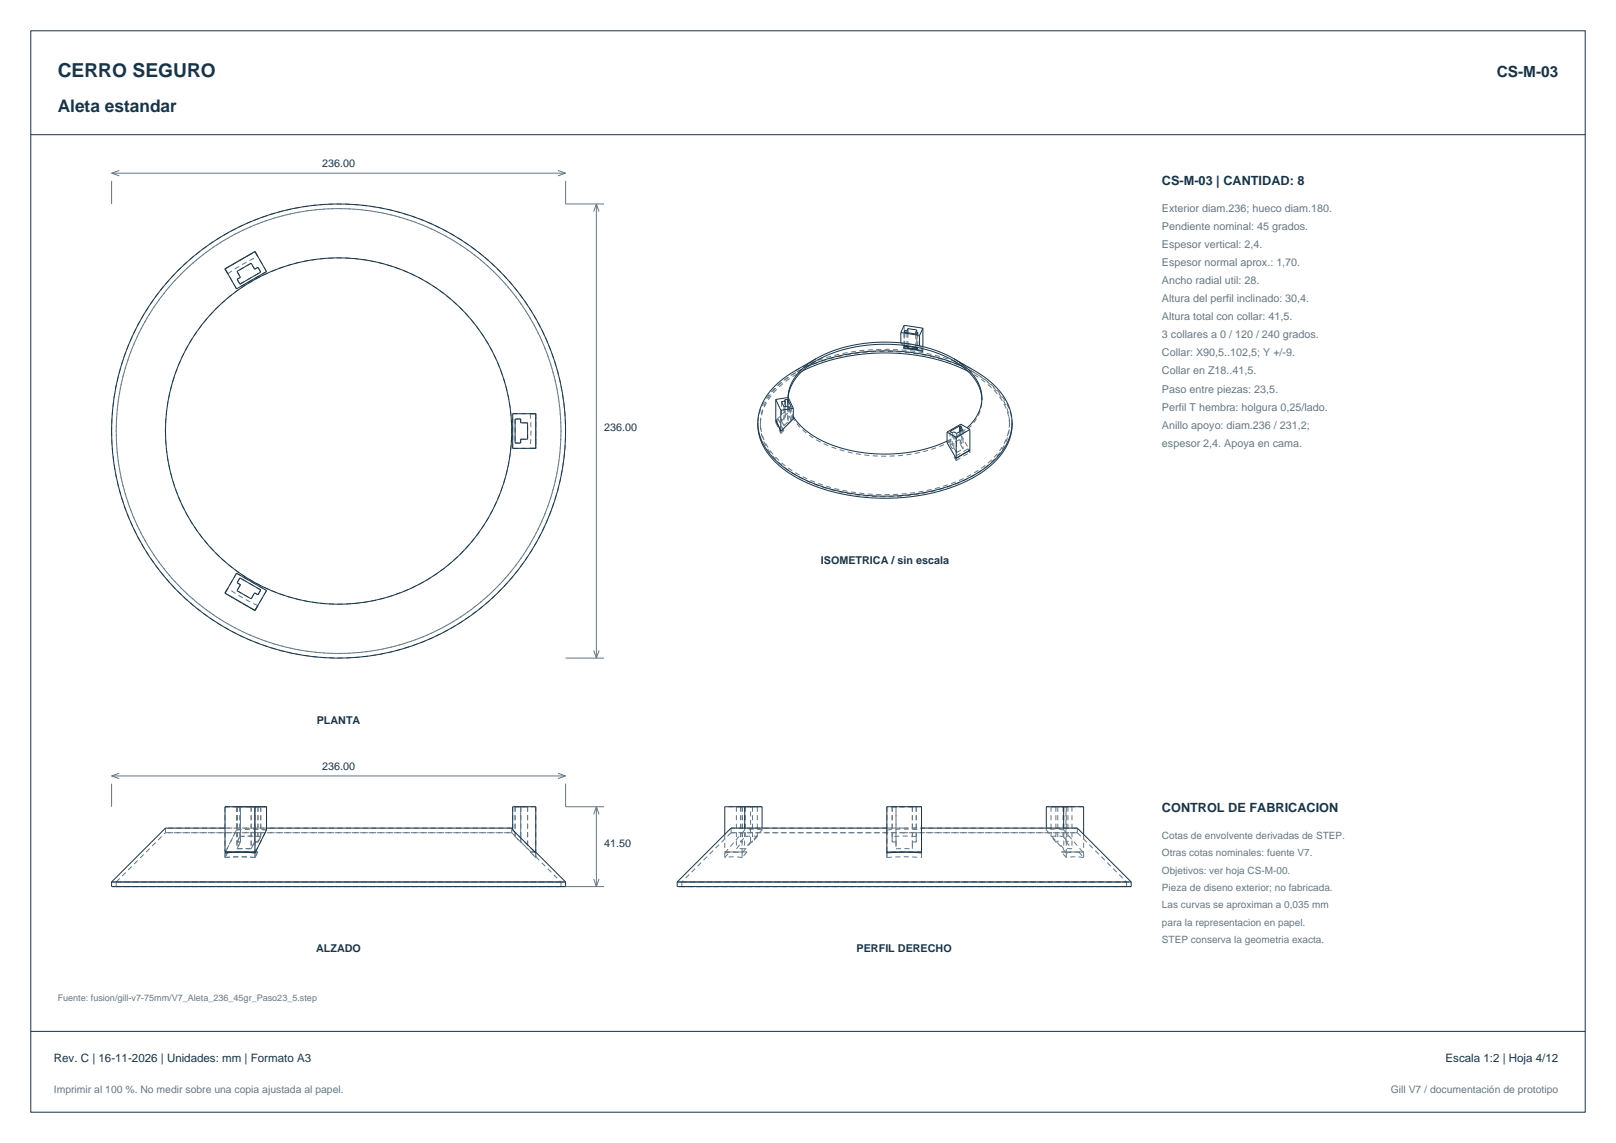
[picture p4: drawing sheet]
<svg xmlns="http://www.w3.org/2000/svg" width="420mm" height="297mm" viewBox="0 0 420 297" stroke-linecap="round" stroke-linejoin="round" font-family="sans-serif">
<g fill="none" stroke="#183449" stroke-width=".26">
<path d="M8 8h404v281h-404zM8 35h404M58.5 69.9l7.8-4.5 3 5.2-7.8 4.5zM61.6 70.5l3.7-2.1 .9 1.6 .8-.5 .8 1.2-5.4 3.1-.8-1.2 .9-.5zM208.5 96.5a51.3 51.3 0 0 1 43 0M210 95.2a52.1 52.1 0 0 1 40 0M212.2 93.2a13.3 13.3 0 0 0-7.4 9.4v.7a13.2 13.2 0 0 1 7.4-9.6 39.4 39.4 0 0 1 35.6 0 13.4 13.4 0 0 1 7.3 9.3l.1 .7M212.2 93.2a39.4 39.4 0 0 1 35.6 0M212.2 93.2l-5.6 3.2a18.7 18.7 0 0 0-9.3 10.6l-.3 2.8M234.1 86.4v2.7M234.1 86.4l4.9 .8M234.8 90.4l3.7 .5 1.2 .2 .2 .2-4.9-.7z"/>
<path d="M235 90.4v.2M235.2 90.1l-.2-.2 3.3 .5 .2 .2-.5-.1M235.2 85.9l.5 .1M235.2 85.9l-.2 .4 3.3 .5 .2-.4-.5-.1M235.2 85.9v.5M235.2 89.9v.2M235.2 90.1h.5M235.7 86v.4M235.7 89.9v.2M235.7 90.1l.3 .3M236 90.4l2.3 .3-.3-.2M236 85.4l-.3 .6"/>
<path d="M236 85.4v1.1M236 90v.4M236 85.4l2.3 .3-.3 .6M238 86.3v.5M238 90.3v.2M239 87.2v2.7M239.9 85.3l-4.9-.8-.9 1.9M239.9 85.3v4.8M239.9 85.3l-.9 1.9M247.8 93.2a13.2 13.2 0 0 1 7.4 9.5 10.3 10.3 0 0 1-3.9 8.5M247.8 93.2l5.6 3.2a18.7 18.7 0 0 1 9.3 10.6l.3 2.8M133.2 107.5h6v9h-6z"/>
<path d="M133.9 108.9h1.4v1h1.8v4.2h-1.8v1h-1.4zM197 109.8a13.9 13.9 0 0 0 5.5 10.6 40.2 40.2 0 0 0 22.7 8.3 48.9 48.9 0 0 0 29.3-6 16.6 16.6 0 0 0 8.5-11.4v-1.5M197 109.8a13.6 13.6 0 0 0 5.5 11.2 40.2 40.2 0 0 0 22.7 8.3 48.9 48.9 0 0 0 29.3-6.1 16.6 16.6 0 0 0 8.5-11.4v-2M201.6 103.8l3.3-.5 1.3 2.8M201.6 103.8v5.4l1.3 2.8M201.6 103.8l1.3 2.8M201.7 109.2l1.2 2.9 .2-.1M201.8 109.6h.1M202.9 106.6v5.4M203.1 112h-.2M204.1 104.2v1.4M204.7 103.8l.9 1.9-.7 .1-.2-.3-1 .2-.6-1.3 1-.2"/>
<path d="M204.7 103.8l-.8 .1 .2 .3M204.7 103.8v1.8M206.2 108.2a19.7 19.7 0 0 0 11.4 7.9 40.7 40.7 0 0 0 28.5-1.5M206.2 106.1v2.8l-3.1 3.1M206.2 106.1l-3.3 .5M246.1 112.3v2.7l2.3 4M246.1 112.3l2.4 1.4M248.4 119h.1M248.5 113.7v5.3M249.4 110.7l-2.5 1.4 .6 .3 .4-.2 .7 .4 1.7-.9-.7-.5M249.4 110.7l.6 .3-.4 .2M249.4 110.7v1.5"/>
<path d="M249.6 111.2v.9M251.8 117.1v.1M252 117l-3.5 2.1-.1-.1M252.1 111.6l-2.4-1.4-3.6 2.1M252.1 111.6v5.4l-3.6 2M252.1 111.6l-3.6 2.1M61.5 148.9l7.8 4.5-3 5.2-7.8-4.5zM62.4 150.2l5.4 3.1-.8 1.2-.8-.5-.9 1.6-3.7-2.1 .9-1.6-.9-.5zM58.5 215.2h-15.5l-14 14M66.3 209.6v11.8M69.3 215.2h63.7l.2 .2M193.6 209.6v5.6"/>
<path d="M198.1 215.2v-5.6h-9.7v7.2M230.5 215.2h-40.5l-14 14M230.5 209.6h9v12a51.5 51.5 0 0 0-9 0zM239.5 215.2h40.5l14 14M271.9 215.2v-5.6h9.7v7.2M276.4 209.6v5.6M29 229.2h118M29 229.2v1.2h118v-1.2M58.6 221.4l-.1 .2a38.6 38.6 0 0 1 7.8 0l3-6v-6h-10.8v11.8h7.9M59.2 221.4l-.1 .2M139 221.4h.2v-11.8h-6v6l13.8 13.6M176 229.2h118"/>
<path d="M176 229.2v1.2h118v-1.2M230.5 221.4h9M8 268h404"/>
<circle cx="88" cy="112" r="59"/>
<circle cx="88" cy="112" r="45"/>
</g>
<g fill="none" stroke="#667782" stroke-width=".26" stroke-dasharray="1.3 .9" stroke-linecap="butt">
<path d="M58.5 69.9l7.8-4.5M58.5 69.9l.7 1.2M58.6 70.1l-.1-.2M58.6 70.1l.6 1M59.2 71.1a50 50 0 0 1 7.8-4.5M61.5 75.1l-2.9-5M61.6 70.5l.9 1.6M61.6 72.6l.8 1.2M62.4 73.8l5.4-3.1M62.5 72.1l-.9 .5M65.3 68.4l-3.7 2.1M66.2 70l-.9-1.6"/>
<path d="M66.3 65.4l.1 .2M66.3 65.4l-7.8 4.5M66.4 65.6l2.9 5M67 66.6l-.7-1.2M67 66.6l-.6-1M67 69.5l-.8 .5M67.8 70.7l-.8-1.2M69.3 70.6l-7.8 4.5M206.6 96.4a51.5 51.5 0 0 1 34.5-4.5 41.7 41.7 0 0 1 12.3 4.5M206.6 96.9a18.7 18.7 0 0 0-9.3 10.7l-.3 2.8M207.1 96.6l2.9-1.4M207.1 97.2a17.4 17.4 0 0 0-9.3 11.4l-.2 1.8"/>
<path d="M207.1 96.6l5.1-2.9M208.5 96.5l-1.4 .7M234.1 89.2l.9 .8M234.1 89.1v.1M235 90l-.2 .4M235 90v-.1M235 86.3v3.6M235 90l4.9 .8M235 90v.4M235 84.5v5.4M235 89.9l4.9 .8M235.2 86.4v3.5"/>
<path d="M235.7 86.4v3.5M236 86.5v3.5M238 90.3v-3.5M238.3 85.7v5M238.3 86.8v3.6M238.5 86.4v4.2M239 89.9l-4.9-.7M239.7 91.1l.1-.4M239.8 90.7l-.8-.8M239.9 90.8l-.1-.1M239.9 90.8v.5M239.9 90.7h-.1"/>
<path d="M239.9 90.1v.6M247.8 93.7l5.1 2.9M250 95.2l2.9 1.4M252.9 96.6a17.4 17.4 0 0 1 9.3 11.4l.2 1.8M29 112a59 59 0 0 0 86.8 52 59 59 0 0 0 5-101.1 59 59 0 0 0-91.5 43.4l-.3 5.7M30.2 112a57.8 57.8 0 0 1 85-51 57.8 57.8 0 0 1 4.9 99.1 57.8 57.8 0 0 1-89.6-42.4l-.3-5.7M30.2 112a57.8 57.8 0 0 0 85 51 57.8 57.8 0 0 0 4.9-99.1 57.8 57.8 0 0 0-89.6 42.4l-.3 5.7M43 112a45 45 0 0 0 66.8 39.4 45 45 0 0 0 2.1-77.5 45 45 0 0 0-68.8 35.6l-.1 2.5M133.2 116.5v-9M133.2 107.5h5.8M133.9 115.1h1.4M133.9 108.9v6.2"/>
<path d="M135.3 114.1h1.8M135.3 115.1v-1M135.3 109.9v-1M135.3 108.9h-1.4M137.1 109.9h-1.8M137.1 114.1v-4.2M137.8 116.5h1.4M137.8 116.5h1.2M137.8 107.5a50 50 0 0 1 0 9M139 107.5h.2M139 116.5h-5.8M139 107.5h-1.2"/>
<path d="M139.2 107.5v9M139.2 116.5h-.2M139.2 116.5v-9M139.2 107.5h-1.4M197.6 109.8a15 15 0 0 1 7.4-11.8l2.1-1.4M197.6 110.4a15 15 0 0 0 7.4 11.9 45.2 45.2 0 0 0 26.6 6.8 42.7 42.7 0 0 0 24.4-7.6 14.6 14.6 0 0 0 6.4-11.1M197.6 110.4v-.6M201.6 109.8l1.3 2.8M201.6 109.3v.5M201.6 109.2l.2-.1M201.7 109.2l.1-.1M201.8 109.1l3.1-3.1"/>
<path d="M201.8 109.6l-.2 .2M202.4 109l-.6 .6M202.4 109l-.6 .1M202.9 112.1v.5M202.9 112.6l.8-.7M203.1 112l.6-.1M203.1 109.3l.6 1.4M203.1 104.4v4.9M203.7 111.9l-1.3-2.9M203.7 110.7l1-1M203.7 105.7v5M203.9 108.1l.2 .3"/>
<path d="M203.9 103.9v4.2M204.1 108.4l-1 .9M204.1 108.4v-2.8M204.7 105.5v4.2M204.7 109.7l.2 .3M204.7 107.3l-.8 .8M204.7 105.6v1.7M204.8 103.4a9.2 9.2 0 0 0 1.4 4.8M204.8 104a11.7 11.7 0 0 0 5.7 9.2 37.2 37.2 0 0 0 25.6 4.9 26.6 26.6 0 0 0 16.7-7.9 9.9 9.9 0 0 0 2.4-6.2M204.8 104v-.6M204.8 103.3v.1M204.8 103.3v.7"/>
<path d="M204.9 105.8v4.2M204.9 110l.7-.7M204.9 106l1.3 2.9M204.9 103.3v2.7M205.6 109.3l-.9-2M205.6 105.7v3.6M246.1 114.6a21.4 21.4 0 0 0 5.2-3.4M246.1 115l3.6-2M246.9 115.6l.6 1M246.9 112.1v3.5M247.5 116.6l.4-.2M247.5 112.4v4.2"/>
<path d="M247.9 116.4l.7 1.2M247.9 116.4v-4.2M247.9 118.7l.6 1M247.9 118.7l.5 .3M248.5 119.7l3.6-2.1M248.5 119.1v.6M248.6 117.6l1.7-1M248.6 112.6v5M249.4 114.2l-2.5 1.4M249.4 112.2v2M249.6 112.1v3.3M249.6 115.4l.4-.2"/>
<path d="M249.7 113l2.3 3.9M249.7 110.2v2.8M250 111v4.2M250 115.2l-.6-1M250.3 116.6l-.7-1.2M250.3 111.7v4.9M251.5 116.6l-3.6 2.1M251.8 117.1l-.3-.5M252 116.9v.1M252 116.9l-.5-.3M252 116.9l.1 .1M252.1 117.1v.5"/>
<path d="M252.1 117.6l-.3-.4M255.2 104v-.3M255.2 104v-.6M262.4 109.8a15 15 0 0 1-7.4 11.9 45.2 45.2 0 0 1-26.6 6.8 42.7 42.7 0 0 1-24.4-7.5 14.6 14.6 0 0 1-6.4-11.2M262.4 110.4a14.1 14.1 0 0 0-6.3-11l-4.6-2.9M262.4 110.4v-.6M263 110.4a15 15 0 0 0-7-11.7 45 45 0 0 0-26.4-7.4 47.9 47.9 0 0 0-23 5.6M58.5 154.1l7.8 4.5M58.5 154.1l.1-.2M58.6 153.9l2.9-5M59.2 152.9l-.7 1.2M59.2 152.9l-.6 1"/>
<path d="M61.5 148.9l7.8 4.5M61.6 153.5l3.7 2.1M61.6 151.4l.9 .5M62.4 150.2l-.8 1.2M62.5 151.9l-.9 1.6M65.3 155.6l.9-1.6M66.2 154l.8 .5M66.3 158.6l-7.8-4.5M66.3 158.6l.7-1.2M66.4 158.4l-.1 .2M66.4 158.4l.6-1M67 157.4a50 50 0 0 1-7.8-4.5"/>
<path d="M67 154.5l.8-1.2M67.8 153.3l-5.4-3.1M69.3 153.4l-2.9 5M43 216.4v-1.2M43 216.4h90M58.5 215.2h10.8M58.5 209.6h3M58.5 209.6v11.8M61.5 215.6l-2.9 5.8M61.5 215.6a34.1 34.1 0 0 1 7.8 0M61.5 209.6v6M61.5 209.6h-3"/>
<path d="M61.5 209.6h7.8M61.6 209.6v10.9M61.6 209.6h.9M61.6 209.6h3.7M61.6 218.8l.9-.1M61.6 209.6v9.2M61.6 209.6h.8M61.6 218.8l.8-1.4M62.4 217.4l-.8 1.4M62.4 209.6v7.8M62.4 209.6h5.4M62.4 217.4h5.4"/>
<path d="M62.4 209.6h-.8M62.5 218.7l-.9 1.8M62.5 218.7v-9.1M62.5 209.6h-.9M62.5 209.6v9.1M62.5 218.7l-.9 .1M65.3 209.6v10.9M65.3 209.6h-3.7M65.3 209.6h.9M66.2 209.6h-.9M66.2 209.6v9.1M66.2 218.7l.8 .1"/>
<path d="M66.2 218.7l-.9 1.8M66.2 218.7v-9.1M66.2 209.6h.8M66.3 209.6v11.8M66.3 209.6h-7.8M67 209.6h-.8M67 209.6v9.2M67 218.8l.8-1.4M67 218.8l-.8-.1M67 209.6h.8M67.8 217.4h-5.4M67.8 209.6v7.8"/>
<path d="M67.8 209.6h-.8M67.8 217.4l-.8 1.4M67.8 209.6h-5.4M69.3 215.6a34.1 34.1 0 0 0-7.8 0M69.3 209.6h-7.8M69.3 209.6v6M69.3 209.6h-3M133 215.2h-90M133 216.4h-90M133 216.4v-1.2M133 216.4l.9 .8M133.2 215.6v-.2"/>
<path d="M133.2 215.4v.2M133.2 215.6l5.8 5.8M133.2 209.6v6M133.9 217.4l1.4 1.4M133.9 209.6v7.8M133.9 217.4v-.2M133.9 217.2v.2M133.9 209.6h1.4M135.3 209.6h1.8M135.3 209.6v9.1M135.3 218.7l1.8 1.8M135.3 218.7v-9.1"/>
<path d="M135.3 218.8v-.1M135.3 209.6v9.2M135.3 218.7v.1M135.3 209.6h-1.4M135.3 218.8l-1.4-1.4M137.1 209.6v10.9M137.1 209.6h-1.8M139.2 209.6h-6M139.2 209.6v11.8M188.4 216.8v4.6M190 216.4h90M190 216.4v-1.2"/>
<path d="M190 216.4l-12.8 12.8M191.4 209.6v10.9M191.4 209.6h2.1M192.5 209.6h.5M192.5 209.6v9.2M192.5 218.8l1.2-1.4M192.9 209.6v11.8M192.9 209.6h-4.5M193 209.6h-1.6M193 209.6v9.1M193 218.7l-.5 .1M193.5 209.6v10.9"/>
<path d="M193.5 209.6h1.6M193.6 215.6l-5 5.8M193.6 215.2v.4M193.7 217.4h3.1M193.7 209.6v7.8M193.7 209.6h-1.2M195.1 218.7l-1.6 1.8M195.1 218.7v-9.1M195.1 209.6h.5M195.6 218.8l-.5-.1M195.6 209.6v9.2M195.6 209.6h1.2"/>
<path d="M196.8 217.4l-1.2 1.4M196.8 209.6v7.8M196.8 209.6h-3.1M198.1 215.6a11.5 11.5 0 0 0-4.5 0M198.1 215.2v.4M198.1 209.6h-5.2M230.5 215.2h9M230.5 215.6a45.5 45.5 0 0 1 9 0M230.5 209.6v6M231.9 218.8l1-.1M231.9 209.6v9.2M231.9 217.4v1.4"/>
<path d="M231.9 209.6v7.8M231.9 209.6h6.2M232.9 209.6v10.9M232.9 218.7v1.8M232.9 218.7v-9.1M232.9 209.6h-1M235 215.2h-45M235 216.4h-45M237.1 209.6v9.1M237.1 209.6v10.9M237.1 209.6h-4.2M237.1 218.7l1 .1"/>
<path d="M238.1 209.6h-1M238.1 209.6v9.2M238.1 217.4h-6.2M238.1 209.6v7.8M238.1 218.8v-1.4M239.5 215.6v5.8M239.5 209.6v6M239.5 209.6h-9M271.9 215.6l5 5.8M271.9 215.2v.4M273.2 217.4h3.1M273.2 209.6v7.8"/>
<path d="M273.2 209.6h1.2M274.4 209.6h.5M274.4 209.6v9.2M274.4 218.8l-1.2-1.4M274.9 209.6h1.6M274.9 209.6v9.1M274.9 218.7l-.5 .1M276.3 217.4l1.2 1.4M276.3 209.6v7.8M276.3 209.6h-3.1M276.4 215.6a11.5 11.5 0 0 0-4.5 0M276.4 215.2v.4"/>
<path d="M276.5 209.6v10.9M276.5 209.6h2.1M277 218.7l1.6 1.8M277 218.7v-9.1M277 209.6h.5M277.1 209.6h-5.2M277.1 209.6v11.8M277.5 218.8l-.5-.1M277.5 209.6v9.2M277.5 209.6h-1.2M278.6 209.6v10.9M278.6 209.6h-1.6"/>
<path d="M280 215.2h-45M280 216.4h-45M280 216.4v-1.2M280 216.4l12.8 12.8M281.6 216.8v4.6M281.6 209.6h-4.5M29 229.2h118M30.2 230.4v-1.2M30.2 229.2h115.6M30.2 230.4h115.6M30.2 229.2l12.8-12.8M58.5 222.8a38.6 38.6 0 0 1 7.8 0"/>
<path d="M58.5 221.6v1.2M58.5 221.6a38.6 38.6 0 0 1 7.8 0M58.5 221.4h.1M58.5 222.8l.7-1.4M58.5 221.4h7.8M58.6 221.4l-.1 .2M58.6 221.4l2.9-5.8M58.6 221.4h.6M58.6 221.4h-.1M59.1 221.6l-.6 1.2M59.2 221.4h-.6M59.2 221.4h7.8"/>
<path d="M61.6 220.5h3.7M61.6 220.5l.9-1.8M65.3 220.5l.9-1.8M65.3 220.5h-3.7M66.3 221.6v1.2M66.3 222.8l.7-1.4M66.3 222.8a38.6 38.6 0 0 0-7.8 0M66.3 221.4h.1M66.4 221.4h.6M66.4 221.4l2.9-5.8M67 221.4h-7.8M67 221.4l-.7 1.4"/>
<path d="M67 221.4h-.6M137.1 220.5l-1.8-1.8M137.1 220.5l.9 .9M137.8 221.4l1.4 1.4M137.8 221.4h1.2M137.8 221.4h.2M138 221.4h-.2M139 221.4h-1.2M139 221.4h.2M139.2 221.6v-.2M139.2 221.6v1.2M139.2 222.8v-.2"/>
<path d="M139.2 222.6v.2M139.2 222.8l-1.4-1.4M139.2 222.6l6.6 6.6M145.8 229.2h-115.6M145.8 230.4h-115.6M145.8 230.4v-1.2M147 230.4h-118M176 229.2h59M177.2 229.2h57.8M177.2 230.4h115.6M177.2 230.4v-1.2M188.4 221.6a12.9 12.9 0 0 1 4.5 0"/>
<path d="M188.4 221.6v1.2M188.4 222.8l1.2-1.4M188.4 221.4h4.5M188.6 221.4l-.2 .2M188.6 221.4h1M188.6 221.4h-.2M189.6 221.4h4.5M191.4 220.5l1.6-1.8M192.9 222.8a12.9 12.9 0 0 0-4.5 0M192.9 221.6v1.2M192.9 221.6l.2-.2M192.9 221.4h.2"/>
<path d="M193.1 221.4l5-5.8M193.5 220.5h-2.1M194.1 221.4l-1.2 1.4M194.1 221.4h-1M230.5 221.4v-5.8M230.5 222.8a51.4 51.4 0 0 1 9 0M230.5 221.6v1.2M232.9 220.5h4.2M235 229.2h59M235 229.2h57.8M235 230.4h-57.8M235 230.4h-59"/>
<path d="M237.1 220.5v-1.8M239.5 221.6v1.2M239.5 222.8v-1.2M239.5 221.4h-9M275.9 221.4h4.5M276.5 220.5l-1.6-1.8M276.9 221.4l.2 .2M276.9 221.4h-1M276.9 221.4h.2M277.1 221.6a12.9 12.9 0 0 1 4.5 0M277.1 221.6v1.2M277.1 222.8l-1.2-1.4"/>
<path d="M277.1 221.4h4.5M278.6 220.5h-2.1M280.4 221.4l1.2 1.4M280.4 221.4h1M281.4 221.4l-5-5.8M281.6 221.6l-.2-.2M281.6 222.8a12.9 12.9 0 0 0-4.5 0M281.6 221.6v1.2M281.6 221.4h-.2M292.8 229.2h-115.6M292.8 230.4h-57.8M292.8 230.4v-1.2"/>
<path d="M294 230.4h-59"/>
</g>
<g fill="none" stroke="#667782" stroke-width=".26">
<path d="M29 47v6M29 45h118M29 45l2 .7M31 44.3l-2 .7M145 44.3l2 .7M147 47v6h10M147 45l-2 .7M155 53v118M155 53l-.7 2M155 53l.7 2M147 171h10M154.3 169l.7 2"/>
<path d="M155.7 169l-.7 2M29 203.6v6M29 201.6h118M29 201.6l2 .7M31 200.9l-2 .7M145 200.9l2 .7M147 203.6v6h10M147 201.6l-2 .7M155 209.6v20.8M155 209.6l-.7 2M155 209.6l.7 2M147 230.4h10"/>
<path d="M154.3 228.4l.7 2M155.7 228.4l-.7 2"/>
</g>
<text font-size="5" fill="#183449" x="15" y="20">CERRO SEGURO</text>
<text font-size="4.5" fill="#183449" x="15" y="29">Aleta estandar</text>
<text font-size="4" fill="#183449" x="389" y="20">CS-M-03</text>
<g font-size="3.3" fill="#183449">
<text x="302" y="48">CS-M-03 | CANTIDAD: 8</text>
<text x="302" y="211">CONTROL DE FABRICACION</text>
</g>
<g font-size="3" fill="#183449">
<text x="14" y="276">Rev. C | 16-11-2026 | Unidades: mm | Formato A3</text>
<text x="375.7" y="276">Escala 1:2 | Hoja 4/12</text>
</g>
<g font-size="2.8" fill="#183449">
<text x="83.7" y="43.5">236.00</text>
<text x="157" y="112">236.00</text>
<text x="213.3" y="146.5">ISOMETRICA / sin escala</text>
<text x="82.3" y="188">PLANTA</text>
<text x="83.7" y="200.1">236.00</text>
<text x="157" y="220">41.50</text>
<text x="82.2" y="247.4">ALZADO</text>
<text x="222.6" y="247.4">PERFIL DERECHO</text>
</g>
<g font-size="2.8" fill="#667782">
<text x="302" y="55">Exterior diam.236; hueco diam.180.</text>
<text x="302" y="59.7">Pendiente nominal: 45 grados.</text>
<text x="302" y="64.4">Espesor vertical: 2,4.</text>
<text x="302" y="69.1">Espesor normal aprox.: 1,70.</text>
<text x="302" y="73.8">Ancho radial util: 28.</text>
<text x="302" y="78.5">Altura del perfil inclinado: 30,4.</text>
<text x="302" y="83.2">Altura total con collar: 41,5.</text>
<text x="302" y="87.9">3 collares a 0 / 120 / 240 grados.</text>
<text x="302" y="92.6">Collar: X90,5..102,5; Y +/-9.</text>
<text x="302" y="97.3">Collar en Z18..41,5.</text>
<text x="302" y="102">Paso entre piezas: 23,5.</text>
<text x="302" y="106.7">Perfil T hembra: holgura 0,25/lado.</text>
<text x="302" y="111.4">Anillo apoyo: diam.236 / 231,2;</text>
<text x="302" y="116.1">espesor 2,4. Apoya en cama.</text>
</g>
<g font-size="2.7" fill="#667782">
<text x="14" y="284">Imprimir al 100 %. No medir sobre una copia ajustada al papel.</text>
<text x="361.5" y="284">Gill V7 / documentación de prototipo</text>
</g>
<g font-size="2.6" fill="#667782">
<text x="302" y="218">Cotas de envolvente derivadas de STEP.</text>
<text x="302" y="222.5">Otras cotas nominales: fuente V7.</text>
<text x="302" y="227">Objetivos: ver hoja CS-M-00.</text>
<text x="302" y="231.5">Pieza de diseno exterior; no fabricada.</text>
<text x="302" y="236">Las curvas se aproximan a 0,035 mm</text>
<text x="302" y="240.5">para la representacion en papel.</text>
<text x="302" y="245">STEP conserva la geometria exacta.</text>
</g>
<text font-size="2.3" fill="#667782" x="15" y="260">Fuente: fusion/gill-v7-75mm/V7_Aleta_236_45gr_Paso23_5.step</text>
</svg>
